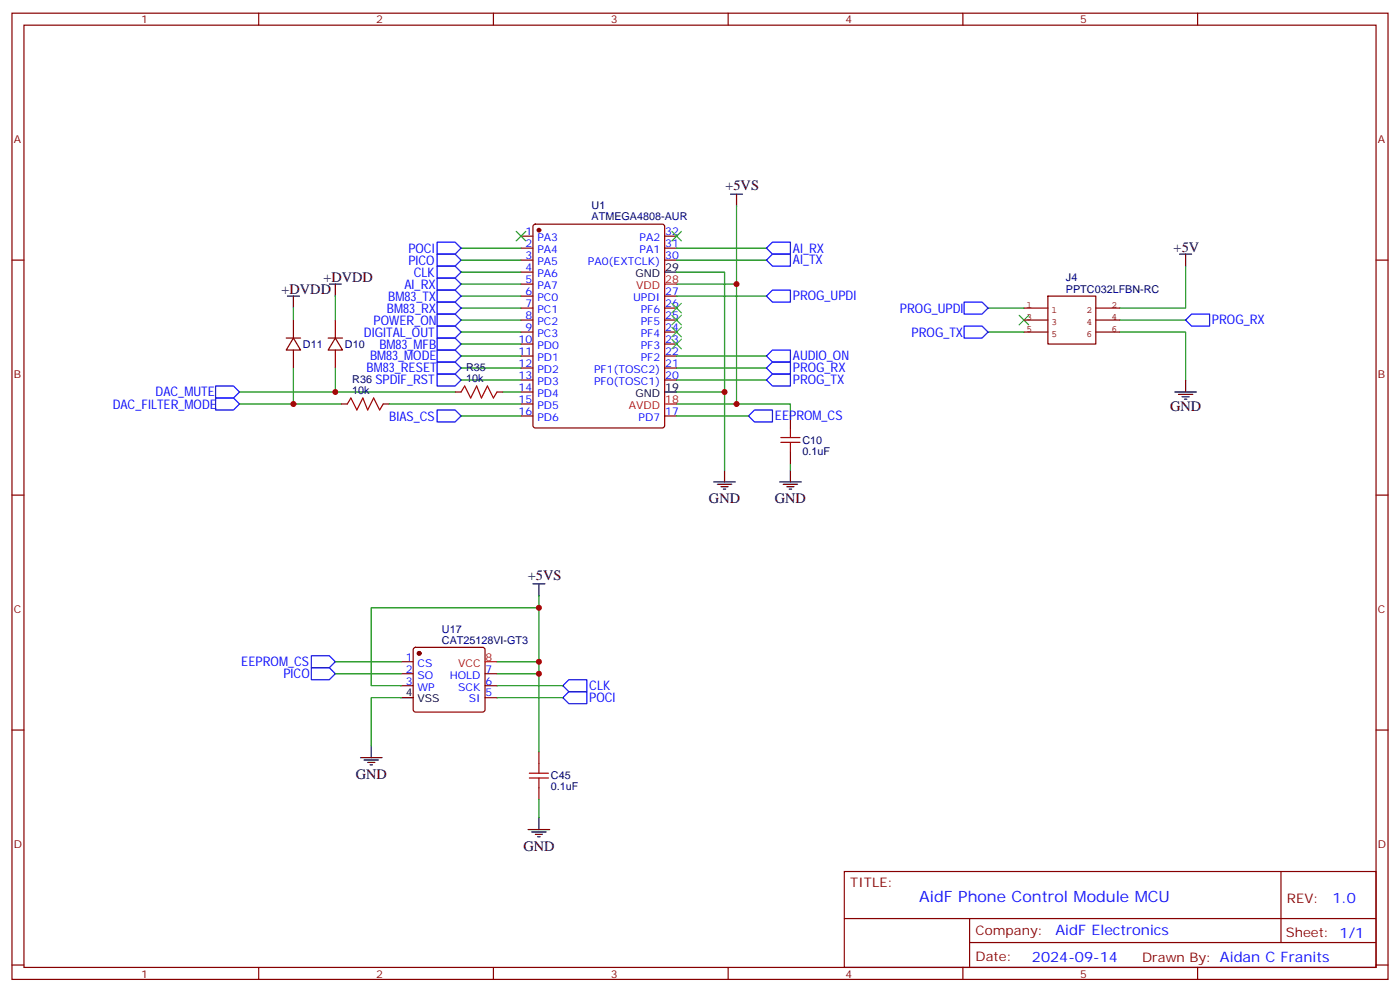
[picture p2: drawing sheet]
<svg xmlns="http://www.w3.org/2000/svg" width="412mm" height="292mm" viewBox="0 0 412 292" stroke-linecap="round" stroke-linejoin="round" font-family="sans-serif">
<g fill="none" stroke="#870000" stroke-width=".35">
<path d="M3.5 3.9h405.4v284.3h-405.4zM7.1 7.4h398.2v277.3h-398.2zM76.2 3.9v3.5M145.3 3.9v3.5M214.5 3.9v3.5M283.6 3.9v3.5M352.8 3.9v3.5M3.5 76.6h3.6M153.5 76.6h3.5M153.5 69.5h3.5M153.5 73h3.5M157.2 66.2l.5-.2h37.4l.6 .4 .1 58.8-.5 .7h-37.6l-.7-.4v-58.8z"/>
<path d="M195.8 76.6h3.5M195.8 69.5h3.5M195.8 73h3.5M405.3 76.6h3.6M84.3 99.5h4.2M86.4 99.5l2.1 3.5h-4.2zM86.4 94.2v5.3M96.7 99.5h4.2M98.8 99.5l2.1 3.5h-4.2zM98.8 94.2v5.3M153.5 80.1h3.5M153.5 83.6h3.5"/>
<path d="M153.5 87.1h3.5M153.5 90.7h3.5M153.5 94.2h3.5M153.5 97.7h3.5M195.8 87.1h3.5M195.8 90.7h3.5M195.8 94.2h3.5M195.8 97.7h3.5M86.4 103v5.3M98.8 103v5.3M100.5 118.9h1.8M112.9 118.9h1.8"/>
<path d="M134.1 115.4h1.7M146.4 115.4h1.8M153.5 101.2h3.5M153.5 104.8h3.5M153.5 108.3h3.5M153.5 111.8h3.5M153.5 115.4h3.5M153.5 118.9h3.5M195.8 101.2h3.5M195.8 104.8h3.5M195.8 108.3h3.5M195.8 111.8h3.5"/>
<path d="M153.5 122.4h3.5M195.8 122.4h3.5M232.8 122.4v3.5M232.8 133v3.5M3.5 145.7h3.6M405.3 145.7h3.6M118.2 194.7h3.5M118.2 198.3h3.5M121.9 190.7l.5-.2h19.8l.5 .2 .2 .5v17.6l-.3 .5-.4 .2h-19.8l-.5-.2-.2-.5v-17.6zM142.9 198.3h3.5M3.5 214.8h3.6M118.2 201.8h3.5"/>
<path d="M142.9 201.8h3.5M142.9 205.3h3.5M405.3 214.8h3.6M158.7 221.2v3.5M158.7 231.8v3.5M248.7 256.5h156.6v28.2h-156.6zM377.3 256.5v20.9M248.7 270.3h156.5M285.6 277.4h119.6M285.6 270.3v14.1M3.5 284h3.6M76.2 284.7v3.5"/>
<path d="M145.3 284.7v3.5M214.5 284.7v3.5M283.6 284.7v3.5M352.8 284.7v3.5M405.3 284h3.6"/>
</g>
<g fill="#870000" stroke="#870000" stroke-width=".35">
<circle cx="158.7" cy="67.7" r=".53"/>
<circle cx="123.5" cy="192.3" r=".53"/>
</g>
<path d="M195.8 83.6h3.5M195.8 118.9h3.5M142.9 194.7h3.5" fill="none" stroke="#f00" stroke-width=".35"/>
<g fill="none" stroke="#000" stroke-width=".35">
<path d="M215.2 57.2h3.5M217 57.2v3.5M347.5 74.8h3.5M349.2 74.8v3.5M84.7 87.1h3.5M86.4 87.1v3.6M97 83.6h3.5M98.8 83.6v3.5M195.8 80.1h3.5M195.8 115.4h3.5M346.1 115.4h6.3M347.1 116.1h4.3"/>
<path d="M348.2 116.8h2.1M348.9 117.5h.7M349.2 111.8v3.6M213.4 138.3v3.5M232.8 138.3v3.5M210.3 141.8h6.3M211.3 142.5h4.2M212.4 143.2h2.1M213.1 143.9h.7M229.7 141.8h6.3M230.7 142.5h4.2M231.8 143.2h2.1"/>
<path d="M232.5 143.9h.7M157 171.8h3.5M158.7 171.8v3.5M109.4 219.4v3.6M118.2 205.3h3.5M106.2 223h6.3M107.2 223.7h4.3M108.3 224.4h2.1M109 225.1h.7M155.6 244.1h6.3M156.6 244.8h4.3M157.7 245.5h2.1"/>
<path d="M158.4 246.2h.7M158.7 240.6v3.5"/>
</g>
<g fill="none" stroke="#008700" stroke-width=".35">
<path d="M135.8 76.6h17.7M135.8 73h17.7M199.3 76.6h26.5M199.3 73h26.5M217 60.7v22.9h-17.7M349.2 78.3v12.4h-19.4M86.4 90.7v3.5M98.8 87.1v7.1M135.8 87.1h17.7M135.8 83.6h17.7M135.8 94.2h17.7M135.8 97.7h17.7"/>
<path d="M135.8 90.7h17.7M135.8 80.1h17.7M199.3 80.1h14.1v58.2M199.3 87.1h26.5M217 83.6v35.3h-17.7M291 97.7h10.6M291 90.7h10.6M329.8 97.7h19.4v14.1M329.8 94.2h19.4M70.6 115.4h63.5M70.6 118.9h29.9M86.4 108.3v10.6"/>
<path d="M98.8 108.3v7.1M114.7 118.9h38.8M135.8 111.8h17.7M135.8 108.3h17.7M135.8 101.2h17.7M135.8 104.8h17.7M148.2 115.4h5.3M199.3 115.4h14.1M199.3 111.8h26.5M199.3 108.3h26.5M199.3 104.8h26.5M217 118.9h15.8v3.5"/>
<path d="M135.8 122.4h17.7M199.3 122.4h21.2M232.8 136.5v1.8M158.7 175.3v19.4h-12.3M158.7 178.9h-49.3v22.9h8.8M98.8 198.3h19.4M98.8 194.7h19.4M146.4 198.3h12.3M158.7 194.7v26.5M118.2 205.3h-8.8v14.1M146.4 201.8h19.4M146.4 205.3h19.4"/>
<path d="M158.7 235.3v5.3"/>
</g>
<g fill="none" stroke="#00f" stroke-width=".35">
<path d="M128.8 71.3h5.3l1.7 1.7-1.7 1.8h-5.3zM128.8 74.8h5.3l1.7 1.8-1.7 1.7h-5.3zM128.8 78.3h5.3l1.7 1.8-1.7 1.7h-5.3zM227.5 71.3h5.3v3.5h-5.3l-1.7-1.8zM227.5 74.8h5.3v3.5h-5.3l-1.7-1.7zM128.8 92.4h5.3l1.7 1.8-1.7 1.8h-5.3zM128.8 81.8h5.3l1.7 1.8-1.7 1.8h-5.3zM128.8 96h5.3l1.7 1.7-1.7 1.8h-5.3zM128.8 85.4h5.3l1.7 1.7-1.7 1.8h-5.3zM128.8 88.9h5.3l1.7 1.8-1.7 1.7h-5.3zM128.8 99.5h5.3l1.7 1.7-1.7 1.8h-5.3zM227.5 85.4h5.3v3.5h-5.3l-1.7-1.8z"/>
<path d="M284 96h5.3l1.7 1.7-1.7 1.8h-5.3zM284 88.9h5.3l1.7 1.8-1.7 1.7h-5.3zM351 92.4h5.3v3.6h-5.3l-1.8-1.8zM63.5 117.1h5.3l1.8 1.8-1.8 1.7h-5.3zM63.5 113.6h5.3l1.8 1.8-1.8 1.7h-5.3zM128.8 103h5.3l1.7 1.8-1.7 1.7h-5.3zM128.8 106.5h5.3l1.7 1.8-1.7 1.8h-5.3zM128.8 110.1h5.3l1.7 1.7-1.7 1.8h-5.3zM227.5 110.1h5.3v3.5h-5.3l-1.7-1.8zM227.5 106.5h5.3v3.6h-5.3l-1.7-1.8zM227.5 103h5.3v3.5h-5.3l-1.7-1.7zM128.8 120.6h5.3l1.7 1.8-1.7 1.8h-5.3z"/>
<path d="M222.2 120.6h5.3v3.6h-5.3l-1.7-1.8zM91.7 196.5h5.3l1.8 1.8-1.8 1.7h-5.3zM91.7 193h5.3l1.8 1.7-1.8 1.8h-5.3zM167.6 203.6h5.3v3.5h-5.3l-1.8-1.8zM167.6 200h5.3v3.6h-5.3l-1.8-1.8z"/>
</g>
<path d="M102.3 118.9l1.1-1.8 1.7 3.5 1.8-3.5 1.4 3.5 1.8-3.5 1.7 3.5 1.1-1.7M135.8 115.4l1.1-1.8 1.7 3.5 1.8-3.5 1.4 3.5 1.8-3.5 1.7 3.5 1.1-1.7M230 130.2h5.7M230 128.8h5.7M232.8 125.9v2.9M232.8 130.2v2.8M155.9 229h5.7M155.9 227.5h5.7M158.7 224.7v2.8M158.7 229v2.8" fill="none" stroke="#a10000" stroke-width=".35"/>
<g fill="none" stroke="#3c3" stroke-width=".35">
<path d="M152 68.1l2.9 2.8M154.9 68.1l-2.9 2.8M197.9 68.1l2.8 2.8M200.7 68.1l-2.8 2.8M197.9 89.3l2.8 2.8M197.9 92.8l2.8 2.8M197.9 96.3l2.8 2.8M197.9 99.8l2.8 2.9M200.7 89.3l-2.8 2.8M200.7 92.8l-2.8 2.8M200.7 96.3l-2.8 2.8M200.7 99.8l-2.8 2.9"/>
<path d="M300.2 92.8l2.8 2.8M303 92.8l-2.8 2.8"/>
</g>
<path d="M301.6 90.7h7.1M301.6 94.2h7.1M301.6 97.7h7.1M308.7 87.1h14.1v14.1h-14.1zM322.8 90.7h7M322.8 94.2h7M322.8 97.7h7" fill="none" stroke="#850000" stroke-width=".35"/>
<g fill="#c00">
<circle cx="217" cy="83.6" r=".88"/>
<circle cx="213.4" cy="115.4" r=".88"/>
<circle cx="217" cy="118.9" r=".88"/>
<circle cx="98.8" cy="115.4" r=".88"/>
<circle cx="86.4" cy="118.9" r=".88"/>
<circle cx="158.8" cy="194.7" r=".88"/>
<circle cx="158.8" cy="198.3" r=".88"/>
<circle cx="158.8" cy="178.9" r=".88"/>
</g>
<text font-size="4.6" fill="#00f" x="270.8" y="265.5">AidF Phone Control Module MCU</text>
<g font-size="4.2">
<text x="213.7" y="56">+5VS</text>
<text x="345.7" y="74.1">+5V</text>
<text x="95.2" y="82.9">+DVDD</text>
<text x="82.9" y="86.4">+DVDD</text>
<text x="344.7" y="121">GND</text>
<text x="208.8" y="148">GND</text>
<text x="228.2" y="148">GND</text>
<text x="155.5" y="170.7">+5VS</text>
<text x="104.8" y="229.1">GND</text>
<text x="154.2" y="250.3">GND</text>
</g>
<g font-size="4.2" fill="#00f">
<text x="392.5" y="265.7">1.0</text>
<text x="310.9" y="275.3">AidF Electronics</text>
<text x="304" y="283.1">2024-09-14</text>
</g>
<g font-size="3.9" fill="#00f">
<text x="120.3" y="74.4">POCI</text>
<text x="120.3" y="77.9">PICO</text>
<text x="233.5" y="74.3">AI_RX</text>
<text x="233.5" y="77.8">AI_TX</text>
<text x="121.9" y="81.4">CLK</text>
<text x="114.3" y="88.5">BM83_TX</text>
<text x="119.1" y="85">AI_RX</text>
<text x="233.5" y="88.4">PROG_UPDI</text>
<text x="110.1" y="95.6">POWER_ON</text>
<text x="114" y="92">BM83_RX</text>
<text x="265.1" y="92.1">PROG_UPDI</text>
<text x="357" y="95.5">PROG_RX</text>
<text x="107.2" y="99">DIGITAL_OUT</text>
<text x="268.5" y="99.1">PROG_TX</text>
<text x="109" y="106.1">BM83_MODE</text>
<text x="111.8" y="102.6">BM83_MFB</text>
<text x="233.5" y="106.1">AUDIO_ON</text>
<text x="108" y="109.6">BM83_RESET</text>
<text x="110.6" y="113.1">SPDIF_RST</text>
<text x="233.5" y="113.1">PROG_TX</text>
<text x="233.5" y="109.6">PROG_RX</text>
<text x="45.8" y="116.6">DAC_MUTE</text>
<text x="33.2" y="120.2">DAC_FILTER_MODE</text>
<text x="114.6" y="123.7">BIAS_CS</text>
<text x="228.3" y="123.5">EEPROM_CS</text>
<text x="71.1" y="196.1">EEPROM_CS</text>
<text x="83.5" y="199.4">PICO</text>
<text x="173.6" y="203">CLK</text>
<text x="173.6" y="206.5">POCI</text>
</g>
<g font-size="3.9" fill="#800">
<text x="250.5" y="261.1">TITLE:</text>
<text x="379.1" y="265.7">REV:</text>
<text x="287.4" y="275.3">Company:</text>
<text x="378.7" y="275.9">Sheet: 1/1</text>
<text x="287.4" y="282.9">Date:</text>
<text x="336.4" y="283">Drawn By: Aidan C Franits</text>
</g>
<g font-size="3.2" fill="#800">
<text x="41.6" y="6.9">1</text>
<text x="110.8" y="6.9">2</text>
<text x="179.9" y="6.9">3</text>
<text x="249.1" y="6.9">4</text>
<text x="318.2" y="6.9">5</text>
<text x="4.1" y="42">A</text>
<text x="405.9" y="42">A</text>
<text x="4.1" y="111.1">B</text>
<text x="405.9" y="111.1">B</text>
<text x="4.1" y="180.3">C</text>
<text x="405.9" y="180.3">C</text>
<text x="4.1" y="249.4">D</text>
<text x="405.9" y="249.4">D</text>
<text x="41.6" y="287.7">1</text>
<text x="110.8" y="287.7">2</text>
<text x="179.9" y="287.7">3</text>
<text x="249.1" y="287.7">4</text>
<text x="318.2" y="287.7">5</text>
</g>
<g font-size="3.2" fill="#000080">
<text x="174.3" y="64.8">ATMEGA4808-AUR</text>
<text x="174.3" y="61.5">U1</text>
<text x="314" y="82.8">J4</text>
<text x="314" y="86.1">PPTC032LFBN-RC</text>
<text x="89.3" y="102.4">D11</text>
<text x="101.6" y="102.4">D10</text>
<text x="103.8" y="112.9">R36</text>
<text x="137.3" y="112.5">10k</text>
<text x="137.3" y="109.3">R35</text>
<text x="103.8" y="116.1">10k</text>
<text x="236.4" y="130.6">C10</text>
<text x="236.4" y="133.8">0.1uF</text>
<text x="130.2" y="189.4">CAT25128VI-GT3</text>
<text x="130.2" y="186.2">U17</text>
<text x="162.3" y="232.6">0.1uF</text>
<text x="162.3" y="229.4">C45</text>
</g>
<g font-size="3.2" fill="#00f">
<text x="154.8" y="69.1">1</text>
<text x="158.3" y="70.9">PA3</text>
<text x="188.4" y="70.9">PA2</text>
<text x="196" y="69.1">32</text>
<text x="154.8" y="72.7">2</text>
<text x="154.8" y="76.2">3</text>
<text x="158.3" y="74.4">PA4</text>
<text x="158.3" y="78">PA5</text>
<text x="173.2" y="78">PA0(EXTCLK)</text>
<text x="188.4" y="74.4">PA1</text>
<text x="196" y="76.2">30</text>
<text x="196" y="72.7">31</text>
<text x="154.8" y="79.7">4</text>
<text x="154.8" y="83.3">5</text>
<text x="158.3" y="81.5">PA6</text>
<text x="154.8" y="86.8">6</text>
<text x="158.3" y="85">PA7</text>
<text x="158.3" y="88.5">PC0</text>
<text x="186.5" y="88.5">UPDI</text>
<text x="196" y="86.8">27</text>
<text x="154.8" y="90.3">7</text>
<text x="154.8" y="93.8">8</text>
<text x="158.3" y="92.1">PC1</text>
<text x="158.3" y="95.6">PC2</text>
<text x="188.7" y="95.6">PF5</text>
<text x="188.7" y="92.1">PF6</text>
<text x="196" y="93.8">25</text>
<text x="196" y="90.3">26</text>
<text x="152.8" y="100.9">10</text>
<text x="154.8" y="97.4">9</text>
<text x="158.3" y="99.1">PC3</text>
<text x="188.7" y="99.1">PF4</text>
<text x="196" y="100.9">23</text>
<text x="196" y="97.4">24</text>
<text x="152.8" y="104.4">11</text>
<text x="152.8" y="107.9">12</text>
<text x="158.3" y="102.7">PD0</text>
<text x="158.3" y="106.2">PD1</text>
<text x="188.7" y="106.2">PF2</text>
<text x="188.7" y="102.7">PF3</text>
<text x="196" y="107.9">21</text>
<text x="196" y="104.4">22</text>
<text x="152.8" y="111.5">13</text>
<text x="158.3" y="109.7">PD2</text>
<text x="158.3" y="113.2">PD3</text>
<text x="175" y="113.2">PF0(TOSC1)</text>
<text x="175" y="109.7">PF1(TOSC2)</text>
<text x="196" y="111.5">20</text>
<text x="152.8" y="115">14</text>
<text x="152.8" y="118.5">15</text>
<text x="158.3" y="116.8">PD4</text>
<text x="152.8" y="122.1">16</text>
<text x="158.3" y="120.3">PD5</text>
<text x="158.3" y="123.8">PD6</text>
<text x="188.1" y="123.8">PD7</text>
<text x="196" y="122.1">17</text>
<text x="119.5" y="194.4">1</text>
<text x="119.5" y="197.9">2</text>
<text x="123" y="196.1">CS</text>
<text x="143.1" y="197.9">7</text>
<text x="119.5" y="201.4">3</text>
<text x="123" y="199.7">SO</text>
<text x="123" y="203.2">WP</text>
<text x="132.5" y="199.7">HOLD</text>
<text x="135" y="203.2">SCK</text>
<text x="143.1" y="201.4">6</text>
<text x="138.1" y="206.7">SI</text>
<text x="143.1" y="205">5</text>
</g>
<g font-size="3.2">
<text x="187.2" y="81.5">GND</text>
<text x="196" y="79.7">29</text>
<text x="187.2" y="116.8">GND</text>
<text x="196" y="115">19</text>
<text x="119.5" y="205">4</text>
<text x="123" y="206.7">VSS</text>
</g>
<g font-size="3.2" fill="#f00">
<text x="196" y="83.3">28</text>
<text x="187.4" y="85">VDD</text>
<text x="196" y="118.5">18</text>
<text x="185.3" y="120.3">AVDD</text>
<text x="135" y="196.1">VCC</text>
<text x="143.1" y="194.4">8</text>
</g>
<g font-size="2.8" fill="#840000">
<text x="302.3" y="90.6">1</text>
<text x="302.3" y="94.2">3</text>
<text x="309.7" y="92">1</text>
<text x="309.7" y="95.5">3</text>
<text x="320" y="92">2</text>
<text x="320" y="95.5">4</text>
<text x="327.4" y="90.6">2</text>
<text x="327.4" y="94.2">4</text>
<text x="302.3" y="97.7">5</text>
<text x="309.7" y="99">5</text>
<text x="320" y="99">6</text>
<text x="327.4" y="97.7">6</text>
</g>
</svg>
